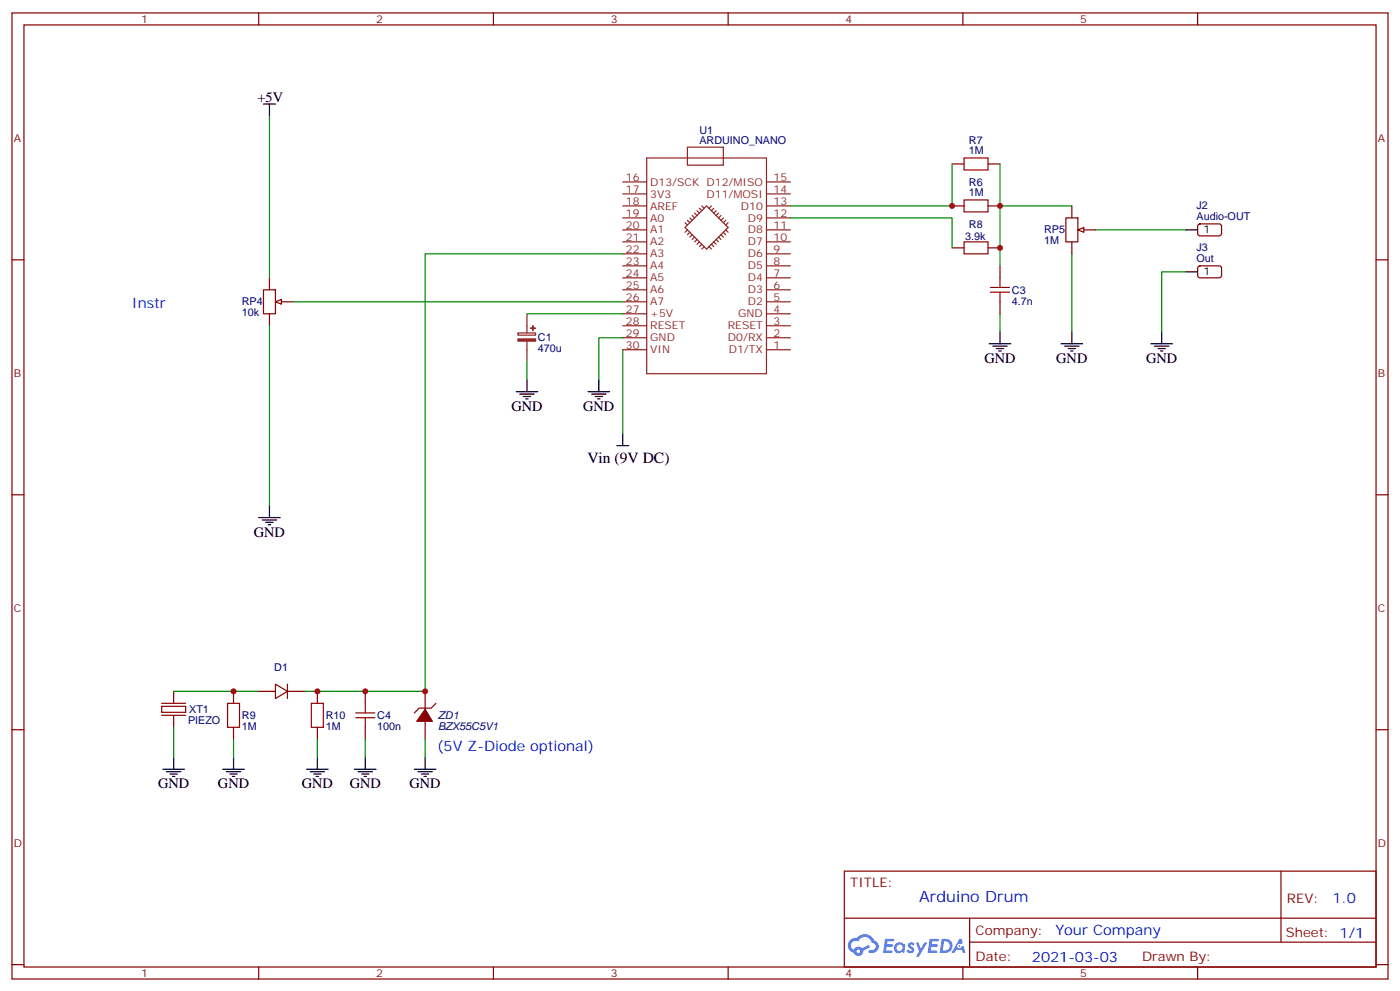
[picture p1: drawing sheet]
<svg xmlns="http://www.w3.org/2000/svg" width="412mm" height="292mm" viewBox="0 0 412 292" stroke-linecap="round" stroke-linejoin="round" font-family="sans-serif">
<g fill="none" stroke="#870000" stroke-width=".35">
<path d="M3.5 3.8h405.4v284.3h-405.4zM7.1 7.3h398.2v277.3h-398.2zM76.2 3.8v3.5M145.3 3.8v3.5M214.5 3.8v3.5M283.6 3.8v3.5M352.8 3.8v3.5M3.5 76.5h3.6M405.3 76.5h3.6M3.5 145.6h3.6M405.3 145.6h3.6M3.5 214.8h3.6"/>
<path d="M405.3 214.8h3.6M248.7 256.4h156.6v28.2h-156.6zM377.3 256.4v20.9M248.7 270.2h156.5M285.6 277.3h119.6M285.6 270.2v14.2M3.5 283.9h3.6M76.2 284.6v3.5M145.3 284.6v3.5M214.5 284.6v3.5M283.6 284.6v3.5M352.8 284.6v3.5"/>
<path d="M405.3 283.9h3.6"/>
</g>
<g fill="#5487ff">
<path d="M267.7 277.6a1.22 1.22 0 0 1 1.7 .2l-.4 .6a.47 .47 0 0 0-.3-.4 .47 .47 0 0 0-.5 .2l.1 .2a1.14 1.14 0 0 1 .8 1.8 1.14 1.14 0 0 1-1.9 0l-.2-.2 .5-.6 .7 .5a.29 .29 0 0 0 .3-.3 .29 .29 0 0 0-.2-.3 1.04 1.04 0 0 1-.6-1.7z"/>
<path d="M260.7 276.3h2.4l.3 .2-.2 .5-1.8 .1-.1 .8h1.5l.3 .4-.3 .4h-1.6l-.2 1.1h1.7l.2 .3-.2 .3-2.6 .1z"/>
<path d="M273.8 276.3h2.4l.3 .2-.1 .5-1.8 .1-.2 .8h1.6l.3 .4-.4 .4h-1.6l-.1 1.1h1.7l.2 .3-.2 .3-2.6 .1z"/>
<path d="M282.6 276.3h.7l.3 1.3-.6 .3a.69 .69 0 0 0-1 .3 .69 .69 0 0 0 .4 .9 .69 .69 0 0 0 .9-.6l.5-.2 .6 2.2h-.8l-.2-.9h-1.8l-.5 .9h-.8z"/>
<path d="M269.8 277.4h.8l.6 1.8 1.1-1.8h.9l-2.6 4.2h-.8l.9-1.5z"/>
<path d="M277.4 276.3l-.6 4.2h1.3a2.11 2.11 0 0 0 2.5-2.1 2.11 2.11 0 0 0-2.5-2.1zM278.1 277.1a1.39 1.39 0 0 1 1.7 1.4 1.39 1.39 0 0 1-1.8 1.3h-.3z"/>
<path d="M263.7 277.9a1.54 1.54 0 0 0-.1 2.2 1.54 1.54 0 0 0 2.2 .1l.6 .3 .3-2.3-.2-.3h-.4a1.49 1.49 0 0 0-2.4 0zM264 278.9a.94 .94 0 0 1 1.8 0 .94 .94 0 0 1-1.8 0z"/>
<path d="M250.4 276.7a2.18 2.18 0 0 0 1.1 3.7 1.44 1.44 0 0 0 1.6 .9 1.44 1.44 0 0 0 1.2-1.4l2-1.1-.5-.7-1.9 1a1.47 1.47 0 0 0-2.4 .4 1.39 1.39 0 0 1-.7-1.9 1.39 1.39 0 0 1 2-.5 2.12 2.12 0 0 1 2.2-1.3 2.12 2.12 0 0 1 1.9 1.7 1.14 1.14 0 0 1 1.1 1.4 1.14 1.14 0 0 1-1.7 .7 .43 .43 0 0 0-.5 .4 .43 .43 0 0 0 .4 .5 1.98 1.98 0 0 0 2.5-1.2 1.98 1.98 0 0 0-1.2-2.6 3.1 3.1 0 0 0-5.3-.6l-.9 .1zM252.3 280a.55 .55 0 0 1 1.1 0 .55 .55 0 0 1-1.1 0z"/>
<circle cx="282.6" cy="278.4" r=".26"/>
</g>
<path d="M173.2 115.3h6.4M174.3 116h4.2M175.3 116.7h2.1M176 117.4h.7M176.4 111.8v3.5M181.7 131.2h3.5M183.4 127.6v3.6" fill="none" stroke="#000" stroke-width=".35"/>
<path d="M183.4 99.4h-7v12.4" fill="none" stroke="#008700" stroke-width=".35"/>
<path d="M77.6 85.3h3.5v7.1h-3.5zM79.4 81.8v3.5M79.4 92.4v3.5M82.9 88.8h3.5" fill="none" stroke="#870000" stroke-width=".35"/>
<path d="M81.1 88.8l1.8-.7v1.4z" fill="#f0f0f0" stroke="#870000" stroke-width=".35"/>
<g fill="none" stroke="#000" stroke-width=".35">
<path d="M77.6 30.6h3.5M79.4 30.6v3.5M349.2 67.7h3.6M294.6 97.6v3.6M342.2 97.6v3.6M349.2 80h3.6M291.4 101.2h6.3M292.5 101.9h4.2M293.5 102.6h2.1M294.2 103.3h.7M339 101.2h6.4M340.1 101.9h4.2"/>
<path d="M341.1 102.6h2.2M341.8 103.3h.7M76.2 152.3h6.3M77.3 153h4.2M78.3 153.7h2.1M79 154.4h.7M79.4 148.8v3.5"/>
</g>
<path d="M79.4 34.1v47.7M294.6 48.3v29.9M79.4 95.9v52.9M294.6 92.4v5.2M183.4 102.9v24.7" fill="none" stroke="#008700" stroke-width=".35"/>
<g fill="none" stroke="#870000" stroke-width=".35">
<path d="M280.5 48.3h3.5M291 48.3h3.6M280.5 60.6h3.5M280.5 73h3.5M291 60.6h3.6M291 73h3.6M294.6 78.2v3.6M314 64.1h3.5v7.1h-3.5zM315.7 60.6v3.5M315.7 71.2v3.5M319.3 67.7h3.5M353 66.1l.5-.2 5.9 .1 .4 .6v2.4l-.7 .4h-5.9l-.4-.7v-2.1z"/>
<path d="M353 78.5l.5-.3 5.9 .1 .4 .7v2.3l-.7 .5-5.9-.1-.4-.6v-2.1zM294.6 88.8v3.6"/>
</g>
<path d="M284 58.8h7v3.6h-7zM284 46.5h7v3.5h-7zM284 71.2h7v3.5h-7zM291.7 86h5.7M291.7 84.6h5.7M294.6 81.8v2.8M294.6 86v2.8" fill="none" stroke="#a10000" stroke-width=".35"/>
<path d="M317.5 67.7l1.8-.7v1.4z" fill="#f0f0f0" stroke="#870000" stroke-width=".35"/>
<g fill="none" stroke="#000" stroke-width=".35">
<path d="M315.7 97.6v3.6M152 115.3h6.4M153.1 116h4.2M154.2 116.7h2.1M154.9 117.4h.7M155.2 111.8v3.5M312.6 101.2h6.3M313.6 101.9h4.3M314.7 102.6h2.1M315.4 103.3h.7M48 226.4h6.3M49 227.1h4.3"/>
<path d="M50.1 227.8h2.1M50.8 228.5h.7M51.2 222.9v3.5M65.6 226.4h6.4M66.7 227.1h4.2M67.7 227.8h2.1M68.4 228.5h.7M68.8 222.9v3.5M90.3 226.4h6.4M91.4 227.1h4.2M92.4 227.8h2.1M93.1 228.5h.7"/>
<path d="M93.5 222.9v3.5M104.4 226.4h6.4M105.5 227.1h4.2M106.5 227.8h2.2M107.2 228.5h.7M107.6 222.9v3.5M122.1 226.4h6.3M123.1 227.1h4.3M124.2 227.8h2.1M124.9 228.5h.7M125.2 222.9v3.5"/>
</g>
<path d="M47.6 207.9h7.1v1.8h-7.1zM47.6 210.5h7.1M47.6 207h7.1M51.2 203.5v3.5M51.2 210.5v3.6" fill="none" stroke="#850000" stroke-width=".35"/>
<g fill="none" stroke="#008700" stroke-width=".35">
<path d="M280.5 48.3v12.3h-47.7M183.4 74.7h-58.2v128.8h-35.2M232.8 64.1h47.7v8.9M294.6 60.6h21.1M315.7 74.7v22.9M322.8 67.7h26.4M86.4 88.8h97M155.2 92.4h28.2M349.2 80h-7v17.6M155.2 106.5v5.3M51.2 203.5h24.6M51.2 214.1v8.8"/>
<path d="M68.8 217.6v5.3M93.5 217.6v5.3M107.6 217.6v5.3M125.2 217.6v5.3"/>
</g>
<path d="M67 207h3.6v7.1h-3.6zM91.7 207h3.5v7.1h-3.5zM104.8 209.8h5.6M104.8 211.2h5.6M107.6 207v2.8M107.6 211.2v2.9" fill="none" stroke="#a10000" stroke-width=".35"/>
<g fill="none" stroke="#870000" stroke-width=".35">
<path d="M68.8 203.5v3.5M68.8 214.1v3.5M75.8 203.5h5.3M81.1 201.4l3.6 2.1-3.6 2.1zM84.7 203.5h5.3M84.7 201.4v4.2M93.5 203.5v3.5M93.5 214.1v3.5M107.6 203.5v3.5M107.6 214.1v3.5M125.2 203.5v5.3M125.2 212.3v5.3"/>
<path d="M128.4 207l-1.4 1.4h-3.5l-1.4 1.4"/>
</g>
<g fill="none" stroke="#8c2424" stroke-width=".35">
<path d="M183.4 57.1h7.1M183.4 53.6h7.1M190.5 46.5h35.3v63.5h-35.3zM202.5 43.3h10.6v5.3h-10.6zM225.8 57.1h7M225.8 53.6h7M183.4 60.6h7.1M183.4 64.1h7.1M183.4 67.7h7.1M183.4 71.2h7.1M183.4 74.7h7.1M183.4 78.2h7.1"/>
<path d="M201.8 67l6.3-6.4 6.4 6.4-6.4 6.3zM201.8 65.5l.7 .8M202.5 64.8l.7 .7M202.5 67.7l-.7 .7M203.2 64.1l.7 .7M203.2 68.4l-.7 .7M203.9 63.4l.7 .7M203.9 69.1l-.7 .7M204.6 62.7l.7 .7M204.6 69.8l-.7 .7M205.3 62l.7 .7M205.3 70.5l-.7 .7"/>
<path d="M206 61.3l.7 .7M206 71.2l-.7 .7M206.7 60.6l.7 .7M206.7 71.9l-.7 .7M207.4 72.6l-.7 .7M208.8 72.6l.7 .7M209.5 71.9l.8 .7M209.5 60.6l-.7 .7M210.3 61.3l-.8 .7M210.3 71.2l.7 .7M211 70.5l.7 .7M211 62l-.7 .7"/>
<path d="M211.7 69.8l.7 .7M211.7 62.7l-.7 .7M212.4 69.1l.7 .7M212.4 63.4l-.7 .7M213.1 68.4l.7 .7M213.1 64.1l-.7 .7M213.8 67.7l.7 .7M213.8 64.8l-.7 .7M214.5 65.5l-.7 .8M225.8 60.6h7M225.8 64.1h7M225.8 67.7h7"/>
<path d="M225.8 71.2h7M225.8 74.7h7M225.8 78.2h7M152.6 98h5.2v.6h-5.2zM155.2 92.4v5.6M183.4 81.8h7.1M183.4 85.3h7.1M183.4 88.8h7.1M183.4 92.4h7.1M183.4 95.9h7.1M183.4 99.4h7.1M225.8 81.8h7"/>
<path d="M225.8 85.3h7M225.8 88.8h7M225.8 92.4h7M225.8 95.9h7M225.8 99.4h7M155.2 100.5v6M183.4 102.9h7.1M225.8 102.9h7"/>
</g>
<path d="M125.2 208.8l2.2 3.5h-4.6z" fill="#870000" stroke="#870000" stroke-width=".35"/>
<g fill="#8c2424" stroke="#8c2424" stroke-width=".35">
<path d="M152.6 99.8h5.2v.6h-5.2z"/>
<path d="M156.3 96.6h1.4z"/>
<path d="M157 95.9v1.4z"/>
</g>
<g fill="#c00">
<circle cx="294.6" cy="60.6" r=".88"/>
<circle cx="68.8" cy="203.5" r=".88"/>
<circle cx="280.5" cy="60.6" r=".88"/>
<circle cx="294.6" cy="73" r=".88"/>
<circle cx="125.2" cy="203.5" r=".88"/>
<circle cx="107.6" cy="203.5" r=".88"/>
<circle cx="93.5" cy="203.5" r=".88"/>
</g>
<text font-size="4.6" x="173" y="136.3">Vin (9V DC)</text>
<text font-size="4.6" fill="#00f" x="270.8" y="265.4">Arduino Drum</text>
<g font-size="4.2">
<text x="75.8" y="29.9">+5V</text>
<text x="290" y="106.8">GND</text>
<text x="311.1" y="106.8">GND</text>
<text x="337.6" y="106.8">GND</text>
<text x="150.6" y="120.9">GND</text>
<text x="171.8" y="120.9">GND</text>
<text x="74.8" y="158">GND</text>
<text x="46.6" y="232.1">GND</text>
<text x="64.2" y="232.1">GND</text>
<text x="88.9" y="232.1">GND</text>
<text x="103" y="232.1">GND</text>
<text x="120.6" y="232.1">GND</text>
</g>
<g font-size="4.2" fill="#00f">
<text x="38.8" y="90.6">Instr</text>
<text x="128.8" y="221.1">(5V Z-Diode optional)</text>
<text x="392.5" y="265.7">1.0</text>
<text x="310.9" y="275.2">Your Company</text>
<text x="304" y="283">2021-03-03</text>
</g>
<g font-size="3.9" fill="#800">
<text x="250.5" y="261">TITLE:</text>
<text x="379.1" y="265.7">REV:</text>
<text x="287.4" y="275.2">Company:</text>
<text x="378.7" y="275.8">Sheet: 1/1</text>
<text x="287.4" y="282.9">Date:</text>
<text x="336.4" y="282.9">Drawn By:</text>
</g>
<g font-size="3.2" fill="#800">
<text x="41.6" y="6.8">1</text>
<text x="110.8" y="6.8">2</text>
<text x="179.9" y="6.8">3</text>
<text x="249.1" y="6.8">4</text>
<text x="318.2" y="6.8">5</text>
<text x="4.1" y="41.9">A</text>
<text x="405.9" y="41.9">A</text>
<text x="4.1" y="111.1">B</text>
<text x="405.9" y="111.1">B</text>
<text x="4.1" y="180.2">C</text>
<text x="405.9" y="180.2">C</text>
<text x="4.1" y="249.3">D</text>
<text x="405.9" y="249.3">D</text>
<text x="41.6" y="287.6">1</text>
<text x="110.8" y="287.6">2</text>
<text x="179.9" y="287.6">3</text>
<text x="249.1" y="287.6">4</text>
<text x="318.2" y="287.6">5</text>
</g>
<g font-size="3.2" fill="#000080">
<text x="206" y="39.3">U1</text>
<text x="206" y="42.3">ARDUINO_NANO</text>
<text x="285.4" y="45.4">1M</text>
<text x="285.4" y="42.3">R7</text>
<text x="285.4" y="57.8">1M</text>
<text x="285.4" y="54.6">R6</text>
<text x="352.5" y="64.8">Audio-OUT</text>
<text x="352.5" y="61.6">J2</text>
<text x="284.3" y="70.6">3.9k</text>
<text x="285.4" y="67">R8</text>
<text x="307.6" y="71.9">1M</text>
<text x="307.6" y="68.7">RP5</text>
<text x="352.5" y="77.2">Out</text>
<text x="352.5" y="74">J3</text>
<text x="71.2" y="89.9">RP4</text>
<text x="298.1" y="89.7">4.7n</text>
<text x="298.1" y="86.4">C3</text>
<text x="71.2" y="93.1">10k</text>
<text x="158.5" y="100.5">C1</text>
<text x="158.5" y="103.6">470u</text>
<text x="80.8" y="197.4">D1</text>
<text x="55.7" y="209.8">XT1</text>
<text x="55.4" y="213">PIEZO</text>
<text x="71.3" y="214.8">1M</text>
<text x="71.3" y="211.6">R9</text>
<text x="96" y="214.8">1M</text>
<text x="96" y="211.6">R10</text>
<text x="111.1" y="214.8">100n</text>
<text x="111.1" y="211.7">C4</text>
<text x="129.1" y="214.8">BZX55C5V1</text>
<text x="129.1" y="211.7">ZD1</text>
</g>
<g font-size="3.2" fill="#8d2323">
<text x="184.4" y="53.2">16</text>
<text x="227.9" y="53.2">15</text>
<text x="184.4" y="56.7">17</text>
<text x="191.6" y="58.1">3V3</text>
<text x="191.6" y="54.6">D13/SCK D12/MISO</text>
<text x="208.1" y="58.1">D11/MOSI</text>
<text x="227.9" y="56.7">14</text>
<text x="184.4" y="63.8">19</text>
<text x="184.4" y="60.3">18</text>
<text x="191.6" y="65.2">A0</text>
<text x="191.6" y="61.7">AREF</text>
<text x="218.2" y="61.7">D10</text>
<text x="220.3" y="65.2">D9</text>
<text x="227.9" y="60.3">13</text>
<text x="227.9" y="63.8">12</text>
<text x="184.4" y="67.3">20</text>
<text x="184.4" y="70.8">21</text>
<text x="191.6" y="68.7">A1</text>
<text x="220.3" y="68.7">D8</text>
<text x="227.9" y="67.3">11</text>
<text x="227.9" y="70.8">10</text>
<text x="184.4" y="74.4">22</text>
<text x="184.4" y="77.9">23</text>
<text x="191.6" y="72.2">A2</text>
<text x="191.6" y="75.8">A3</text>
<text x="220.3" y="72.2">D7</text>
<text x="220.3" y="75.8">D6</text>
<text x="227.9" y="74.4">9</text>
<text x="227.9" y="77.9">8</text>
<text x="184.4" y="81.4">24</text>
<text x="191.6" y="79.3">A4</text>
<text x="191.6" y="82.8">A5</text>
<text x="220.3" y="79.3">D5</text>
<text x="220.3" y="82.8">D4</text>
<text x="227.9" y="81.4">7</text>
<text x="184.4" y="84.9">25</text>
<text x="184.4" y="88.5">26</text>
<text x="191.6" y="86.4">A6</text>
<text x="191.6" y="89.9">A7</text>
<text x="220.3" y="86.4">D3</text>
<text x="220.3" y="89.9">D2</text>
<text x="227.9" y="84.9">6</text>
<text x="227.9" y="88.5">5</text>
<text x="184.4" y="95.5">28</text>
<text x="184.4" y="92">27</text>
<text x="191.6" y="93.4">+5V</text>
<text x="217.4" y="93.4">GND</text>
<text x="227.9" y="92">4</text>
<text x="227.9" y="95.5">3</text>
<text x="184.4" y="99.1">29</text>
<text x="191.6" y="100.5">GND</text>
<text x="191.6" y="96.9">RESET</text>
<text x="214.4" y="96.9">RESET</text>
<text x="214.4" y="100.5">D0/RX</text>
<text x="227.9" y="99.1">2</text>
<text x="184.4" y="102.6">30</text>
<text x="191.6" y="104">VIN</text>
<text x="214.7" y="104">D1/TX</text>
<text x="227.9" y="102.6">1</text>
</g>
<g font-size="3.2">
<text x="354.5" y="68.7">1</text>
<text x="354.5" y="81.1">1</text>
</g>
</svg>
